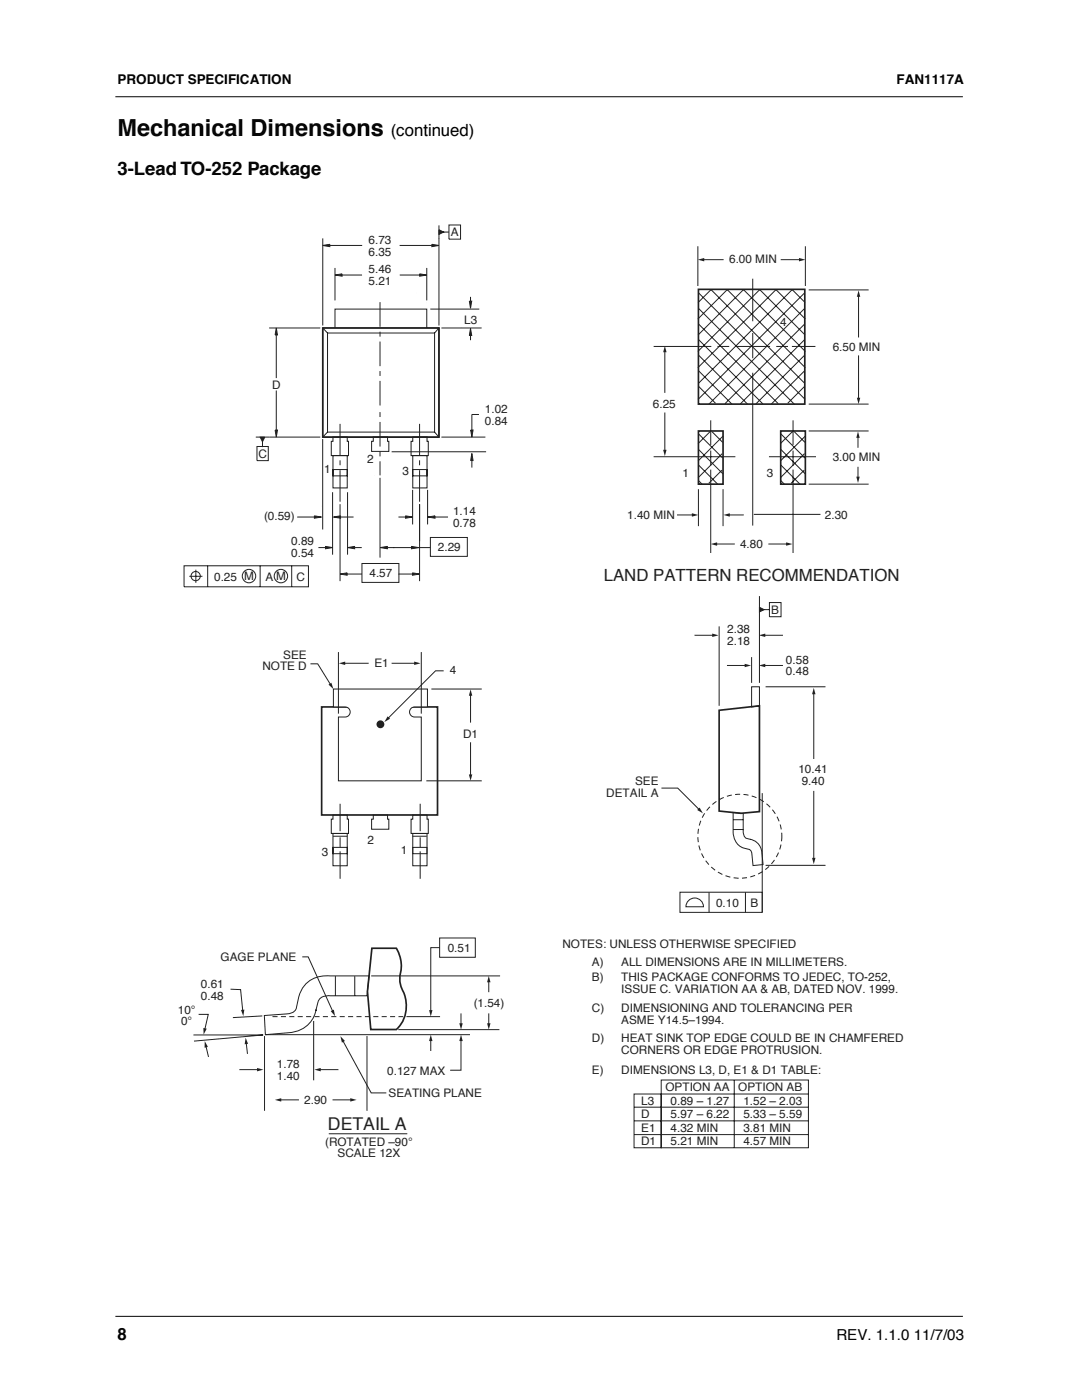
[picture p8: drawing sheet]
<svg xmlns="http://www.w3.org/2000/svg" width="216mm" height="279mm" viewBox="0 0 216 279" stroke-linecap="round" stroke-linejoin="round" font-family="sans-serif">
<path d="M23.1 19.3h168.9M23.1 262.7h168.9" fill="none" stroke="#000" stroke-width=".2"/>
<g fill="#fff">
<path d="M11.4 51.2h8.4v168.9h-8.4z"/>
<path d="M35.4 44.7h145.1v187h-145.1z"/>
</g>
<g fill="none" stroke="#231f20" stroke-width=".2">
<path d="M66.8 53.5v6.5M68.3 54.9h3.9M79.8 54.9h3.9M85.2 53.5v6.5M75.8 60.3v4.9M75.8 66.2v1M75.8 68.2v4.9M75.8 74.1v.9M75.8 76v4.9M75.8 82.2v1M75.8 84.2v4.9M75.8 90.1v1"/>
<path d="M75.8 92.1v2.8"/>
</g>
<path d="M66.8 54.9l1.5-.2v.4z" fill="#231f20"/>
<path d="M66.8 54.9l1.5-.2v.4z" fill="none" stroke="#231f20" stroke-width=".2"/>
<path d="M83.7 54.7l1.5 .2-1.5 .2z" fill="#231f20"/>
<path d="M64.4 47.6v17.4M65.8 49h6.5M79.7 49h6.5M83.7 54.7l1.5 .2-1.5 .2zM85.2 54.9h.1M87.6 47.6v17.4M66.8 60.4h.1M85.2 60.4h.1" fill="none" stroke="#231f20" stroke-width=".2"/>
<path d="M64.4 49l1.4-.2v.4z" fill="#231f20"/>
<path d="M64.4 49l1.4-.2v.4z" fill="none" stroke="#231f20" stroke-width=".2"/>
<path d="M86.2 48.8l1.4 .2-1.4 .2z" fill="#231f20"/>
<path d="M86.2 48.8l1.4 .2-1.4 .2zM87.6 49h.1M88.1 87.2h8.8M94.2 91.9v1.4M95.6 82.7h-1.4v3.1" fill="none" stroke="#231f20" stroke-width=".2"/>
<path d="M94.2 90.5l.2 1.4h-.5z" fill="#231f20"/>
<path d="M94.2 90.5l.2 1.4h-.5z" fill="none" stroke="#231f20" stroke-width=".2"/>
<path d="M93.9 85.8h.5l-.2 1.4z" fill="#231f20"/>
<path d="M53.7 65.5h10.2M55.1 66.9v8.6M55.1 77.9v7.9M53.7 87.2h10.2M76.2 90.5h.1M85.6 92.5h.1M87.6 87.2h.1M93.9 85.8h.5l-.2 1.4zM94.2 87.2h.1" fill="none" stroke="#231f20" stroke-width=".2"/>
<g fill="#231f20">
<path d="M55.1 65.5l.3 1.4h-.5z"/>
<path d="M54.9 85.8h.5l-.3 1.4z"/>
</g>
<g fill="none" stroke="#231f20" stroke-width=".2">
<path d="M55.1 65.4l.3 1.5h-.5zM64.4 65.5h.1M54.9 85.8h.5l-.3 1.4zM55.1 87.2h.1M64.4 87.2h.1M66 94.8h.1M67.9 84.6v6.3M67.9 91.9v.9M67.9 93.8v6.3M69.7 94.8h.1M83.7 84.6v6.3M83.7 91.9v.9"/>
<path d="M83.7 93.8v6.3M63.5 109.3h1.4M64.1 101h.1M70.8 109.3h1.4"/>
</g>
<path d="M69.4 109.3l1.4-.3v.5z" fill="#231f20"/>
<path d="M69.4 109.3l1.4-.3v.5z" fill="none" stroke="#231f20" stroke-width=".2"/>
<path d="M64.9 109l1.5 .3-1.5 .2z" fill="#231f20"/>
<path d="M66.4 97.7h.1M69.4 97.7h.1M75.8 95.4v15.9M64.9 109l1.5 .3-1.5 .2zM66.4 109.3h.1M77.3 109.3h1.4M83.7 100.6v7.4" fill="none" stroke="#231f20" stroke-width=".2"/>
<path d="M75.9 109.3l1.4-.3v.5z" fill="#231f20"/>
<path d="M75.9 109.3l1.4-.3v.5zM78.4 109.3h3.7M82.2 109.3h3.7" fill="none" stroke="#231f20" stroke-width=".2"/>
<path d="M82.1 109l1.4 .3-1.4 .2z" fill="#231f20"/>
<path d="M74.7 94.9h.1M67.9 100.6v15.4M69.3 114.6h2.9M79.5 114.6h2.8M82.1 109l1.4 .3-1.4 .2zM83.7 100.1h.1M83.7 106.6h.1M83.7 100.6v15.4" fill="none" stroke="#231f20" stroke-width=".2"/>
<path d="M67.9 114.6l1.4-.3v.5z" fill="#231f20"/>
<path d="M67.9 114.6l1.4-.3v.5z" fill="none" stroke="#231f20" stroke-width=".2"/>
<path d="M82.3 114.3l1.4 .3-1.4 .2z" fill="#231f20"/>
<path d="M83.2 58.5h.1M51 87.2h2.7M52.4 87.2v2M37.8 115h2.6M39.1 113.7v2.6M67.9 100.1h.1M82.3 114.3l1.4 .3-1.4 .2zM83.7 100.1h.1M83.7 114.6h.1" fill="none" stroke="#231f20" stroke-width=".2"/>
<path d="M51.9 87.2h.9l-.4 1z" fill="#231f20"/>
<path d="M87.6 45v2.7M51.9 87.2h.9l-.4 1z" fill="none" stroke="#231f20" stroke-width=".2"/>
<path d="M87.6 45.9l.9 .4-.9 .5z" fill="#231f20"/>
<path d="M87.6 45.9l.9 .4-.9 .5zM87.6 46.3h2M93.9 59.2v1M66.8 65.5v-3.8h18.4v3.8M85.9 61.7h9.7M88.1 65.5h8M93.9 67v.9" fill="none" stroke="#231f20" stroke-width=".2"/>
<path d="M93.7 60.1h.4l-.2 1.4z" fill="#231f20"/>
<path d="M93.7 60.1h.4l-.2 1.4z" fill="none" stroke="#231f20" stroke-width=".2"/>
<path d="M93.9 65.5l.2 1.5h-.4z" fill="#231f20"/>
<g fill="none" stroke="#231f20" stroke-width=".2">
<path d="M64.4 65.5h23.2v21.7h-23.2v-21.7l1 1M65.4 66.5h21.3v19.7h-21.3zM87.6 65.5h.1M87.6 65.5l-.9 1M92 65.5h.1M93.9 65.5l.2 1.5h-.4zM64.4 87.6v18.1M65.4 86.2l-1 1M66.4 87.2h2.9v.9h.2v2.8h-3.4v-2.8h.3zM66.4 90.9h2.9v6.5h-2.9zM66.4 93.7h2.9v1.3h-2.9zM74.5 87.2h2.8v.9h.3v2h-3.5v-2h.4z"/>
<path d="M78.1 90.2h18.9M82.4 87.2h2.8v.9h.3v2.8h-3.5v-2.8h.4zM82.4 90.9h2.8v6.5h-2.8zM82.4 93.7h2.8v1.3h-2.8zM86.7 86.2l.9 1M59.3 103.2h3.4M66.4 162.6h2.9v.9h.2v2.8h-3.4v-2.8h.3zM66.4 166.3h2.9v6.5h-2.9zM66.4 169.1h2.9v1.3h-2.9zM74.5 162.6h2.8v.9h.3v2h-3.5v-2h.4zM82.4 162.6h2.8v.9h.3v2.8h-3.5v-2.8h.4zM82.4 166.3h2.8v6.5h-2.8z"/>
<path d="M82.4 169.1h2.8v1.3h-2.8z"/>
</g>
<path d="M62.7 102.9l1.4 .3-1.4 .2z" fill="#231f20"/>
<path d="M62.7 102.9l1.4 .3-1.4 .2zM68 103.2h2.5" fill="none" stroke="#231f20" stroke-width=".2"/>
<path d="M66.5 103.2l1.5-.3v.5z" fill="#231f20"/>
<path d="M66.5 103.2l1.5-.3v.5zM79.5 103.2h1.4" fill="none" stroke="#231f20" stroke-width=".2"/>
<path d="M80.9 102.9l1.4 .3-1.4 .2z" fill="#231f20"/>
<path d="M80.9 102.9l1.4 .3-1.4 .2zM86.8 103.2h2.6" fill="none" stroke="#231f20" stroke-width=".2"/>
<path d="M85.4 103.2l1.4-.3v.5z" fill="#231f20"/>
<path d="M89.6 44.9h2.3v2.8h-2.3zM51.3 89.1h2.2v2.8h-2.2zM66.4 98.2v12.5M69.4 98.2v12.5M82.3 97.8v6.9M85.3 97.8v6.9M72.2 112.5h7.4v3.7h-7.4zM85.4 103.2l1.4-.3v.5zM85.9 107.3h7.4v3.7h-7.4z" fill="none" stroke="#231f20" stroke-width=".2"/>
<path d="M151.5 121.2l1 .5-1 .4z" fill="#231f20"/>
<g fill="none" stroke="#231f20" stroke-width=".2">
<path d="M139.3 49.1v8M139.4 58.4l21.2 21.3M141.8 57.7l18.8 18.8M141.9 57.7l-2.6 2.7M145.1 57.7l15.6 15.7M145.2 57.7l-5.9 6M148.3 57.7l12.4 12.4M148.4 57.7l-9.1 9.2M150.2 55.6v8.5M151.5 57.7l9.1 9.2M151.7 57.7l-12.4 12.4M154.8 57.7l5.9 6"/>
<path d="M154.9 57.7l-15.6 15.7M158 57.7l2.6 2.7M158.1 57.7l-18.7 18.8M160.6 58.4l-21.3 21.3M160.7 49.1v8M161.4 57.9h11.9M130.4 69.1h11.5M139.4 77.1l3.4 3.4M139.4 74l6.7 6.7M139.4 70.9l9.8 9.8M139.4 67.7l12.8 12.9M139.4 64.6l15.9 16"/>
<path d="M139.4 61.5l19.2 19.3M143.2 69.1h2.3M146.8 69.1h3.4M150.2 66.5v5M150.2 74.4v30.5M150.3 69.1h3.4M154.9 69.1h2.3M158 69.1h4.7M160.6 77.1l-3.4 3.4M160.6 74l-6.7 6.7M160.6 70.9l-9.9 9.8M160.6 67.7l-12.9 12.9"/>
<path d="M160.6 64.6l-16 16M160.6 61.5l-19.2 19.3M130.4 91.1h16.3M132.7 82.3v7.7M139.4 95.9l.8 .8M139.4 92.8l3.9 3.9M139.4 89.7l4.9 4.9M139.4 86.6l4.8 4.8M139.4 97.6v7.4M141.8 83.9v4.9M141.8 89.9v3M141.8 93.7v16.7"/>
<path d="M141.9 85.9l-2.6 2.6M142 86.1l2.2 2.2M144.1 93.8l-2.7 2.7M144.1 90.5l-4.8 4.8M144.3 97.6v7.4M144.3 87l-5 5M153.4 91.1h9.4M155.8 95.9l.8 .8M155.8 92.8l3.9 3.9M155.8 89.7l4.9 4.9M155.8 86.6l4.8 4.8M158.2 83.9v4.9"/>
<path d="M158.2 89.9v3M158.2 93.7v16.7M158.4 85.9l-2.7 2.6M158.5 86.1l2.1 2.2M160.5 93.8l-2.6 2.7M160.5 90.5l-4.8 4.8M160.7 87l-5 5M161.4 80.6h11.9M161.4 86h11.9M161.4 96.6h11.9M36.7 112.9h24.9v4.2h-24.9zM41.4 112.9v4.2"/>
<path d="M51.9 112.9v4.2M58.2 112.9v4.2M150.4 102.7h13.3M151.5 119v17.3M86.1 137.5h10M143.5 125v15.9M150 131.1v5.2M151.5 121.2l1 .5-1 .4zM151.5 121.7h2M152.8 137.1h11.9M153.5 120.2h2.3v2.9h-2.3zM85.1 155.8h11"/>
<path d="M152.1 158.3v23.8M137.4 179.7a1.75 1.75 0 0 1 1.9-.3 1.75 1.75 0 0 1 1.1 1.6h-3.5v-.5zM152.8 172.7h11.9"/>
<circle cx="39" cy="115" r=".92"/>
<circle cx="49.7" cy="115" r="1.34"/>
<circle cx="56.1" cy="115" r="1.34"/>
</g>
<path d="M139.4 57.7h21.2v22.9h-21.2zM64.4 65.5h23.2v21.7h-23.2zM139.4 86h4.9v10.6h-4.9zM155.8 86h4.9v10.6h-4.9z" fill="none" stroke="#231f20" stroke-width=".34"/>
<path d="M132.3 89.8h.7l-.3 1.2z" fill="#231f20"/>
<path d="M132.7 70.1v8.3" fill="none" stroke="#231f20" stroke-width=".2"/>
<path d="M132.7 69l.3 1.3h-.7z" fill="#231f20"/>
<path d="M162.4 157.8v13.6" fill="none" stroke="#231f20" stroke-width=".2"/>
<path d="M162 171.2h.7l-.3 1.3z" fill="#231f20"/>
<path d="M162.4 138.3v13.2" fill="none" stroke="#231f20" stroke-width=".2"/>
<path d="M162.4 137.3l.3 1.3h-.7z" fill="#231f20"/>
<path d="M93.9 148.1v6.7" fill="none" stroke="#231f20" stroke-width=".2"/>
<path d="M93.6 154.6h.6l-.3 1.2z" fill="#231f20"/>
<path d="M93.9 138.6v5.6" fill="none" stroke="#231f20" stroke-width=".2"/>
<path d="M93.9 137.6l.3 1.3h-.6z" fill="#231f20"/>
<path d="M171.3 70.9v8.7" fill="none" stroke="#231f20" stroke-width=".2"/>
<path d="M171 79.4h.7l-.4 1.2z" fill="#231f20"/>
<path d="M171.3 59v8.3" fill="none" stroke="#231f20" stroke-width=".2"/>
<path d="M171.3 58l.4 1.2h-.7z" fill="#231f20"/>
<path d="M171.2 93.2v2.2" fill="none" stroke="#231f20" stroke-width=".2"/>
<path d="M170.9 95.1h.6l-.3 1.3z" fill="#231f20"/>
<path d="M171.2 87.2v2.2" fill="none" stroke="#231f20" stroke-width=".2"/>
<path d="M171.2 86.1l.3 1.3h-.6z" fill="#231f20"/>
<path d="M97.5 202.2v2.2" fill="none" stroke="#231f20" stroke-width=".2"/>
<path d="M97.2 204.2h.7l-.4 1.3z" fill="#231f20"/>
<path d="M97.5 195.8v2.2" fill="none" stroke="#231f20" stroke-width=".2"/>
<path d="M97.5 194.8l.4 1.2h-.7z" fill="#231f20"/>
<path d="M92 202.2v2.2" fill="none" stroke="#231f20" stroke-width=".2"/>
<path d="M91.6 204.2h.7l-.3 1.3z" fill="#231f20"/>
<path d="M60.3 191h1.2l4.9 10.9" fill="none" stroke="#231f20" stroke-width=".2"/>
<path d="M66 201.8l.6-.3 .3 1.3z" fill="#231f20"/>
<path d="M46 197.4l2 .1 .4 4.3" fill="none" stroke="#231f20" stroke-width=".2"/>
<path d="M48.1 201.6l.7-.1-.3 1.3z" fill="#231f20"/>
<path d="M92 207.5v6.1h-2.2" fill="none" stroke="#231f20" stroke-width=".2"/>
<path d="M92 206.5l.3 1.3h-.7z" fill="#231f20"/>
<path d="M87.7 189.1h-1.7v12.7" fill="none" stroke="#231f20" stroke-width=".2"/>
<path d="M85.6 201.6h.7l-.3 1.3z" fill="#231f20"/>
<path d="M86 207.5v2.2" fill="none" stroke="#231f20" stroke-width=".2"/>
<path d="M86 206.5l.3 1.3h-.7z" fill="#231f20"/>
<path d="M49.1 208.1l.3 2.2" fill="none" stroke="#231f20" stroke-width=".2"/>
<path d="M49 207.1l.5 1.2-.7 .1z" fill="#231f20"/>
<path d="M41.1 208.8l.5 2.1" fill="none" stroke="#231f20" stroke-width=".2"/>
<path d="M40.9 207.8l.6 1.1-.7 .2z" fill="#231f20"/>
<path d="M39.6 202.4h2l-.7 3.1" fill="none" stroke="#231f20" stroke-width=".2"/>
<path d="M40.6 205.2l.6 .1-.6 1.2z" fill="#231f20"/>
<path d="M68.4 207.7l5.7 10.4h3" fill="none" stroke="#231f20" stroke-width=".2"/>
<path d="M67.9 206.8l.9 1-.6 .3z" fill="#231f20"/>
<path d="M140.3 51.8h4.1" fill="none" stroke="#231f20" stroke-width=".2"/>
<path d="M139.3 51.8l1.2-.3v.7z" fill="#231f20"/>
<path d="M155.8 51.8h3.9" fill="none" stroke="#231f20" stroke-width=".2"/>
<path d="M159.4 51.5l1.3 .3-1.3 .4z" fill="#231f20"/>
<path d="M145.4 102.8h3" fill="none" stroke="#231f20" stroke-width=".2"/>
<path d="M144.4 102.8l1.2-.4v.7z" fill="#231f20"/>
<path d="M135.1 102.8h3.2" fill="none" stroke="#231f20" stroke-width=".2"/>
<path d="M138.1 102.4l1.2 .4-1.2 .3z" fill="#231f20"/>
<path d="M61.9 132.5h1.5l2.6 4.1" fill="none" stroke="#231f20" stroke-width=".2"/>
<path d="M65.5 136.6l.6-.3 .4 1.2z" fill="#231f20"/>
<path d="M68.6 132.4h5" fill="none" stroke="#231f20" stroke-width=".2"/>
<path d="M67.6 132.4l1.3-.4v.7z" fill="#231f20"/>
<path d="M78.1 132.4h4.8" fill="none" stroke="#231f20" stroke-width=".2"/>
<path d="M82.6 132l1.3 .4-1.3 .3z" fill="#231f20"/>
<path d="M142.9 108.6h3.7" fill="none" stroke="#231f20" stroke-width=".2"/>
<path d="M141.8 108.6l1.3-.4v.7z" fill="#231f20"/>
<path d="M153.3 108.6h3.8" fill="none" stroke="#231f20" stroke-width=".2"/>
<path d="M156.9 108.2l1.2 .4-1.2 .3z" fill="#231f20"/>
<path d="M55.9 219.5h3.8" fill="none" stroke="#231f20" stroke-width=".2"/>
<path d="M54.9 219.5l1.2-.3v.6z" fill="#231f20"/>
<path d="M66.4 219.5h3.7" fill="none" stroke="#231f20" stroke-width=".2"/>
<path d="M69.9 219.2l1.3 .3-1.3 .3z" fill="#231f20"/>
<path d="M63.8 213.5h3.7" fill="none" stroke="#231f20" stroke-width=".2"/>
<path d="M62.7 213.5l1.3-.4v.7z" fill="#231f20"/>
<path d="M47.8 213.5h3.7" fill="none" stroke="#231f20" stroke-width=".2"/>
<path d="M51.3 213.1l1.3 .4-1.3 .3z" fill="#231f20"/>
<path d="M152.5 126.8h3.7" fill="none" stroke="#231f20" stroke-width=".2"/>
<path d="M151.4 126.8l1.3-.4v.7z" fill="#231f20"/>
<path d="M138.6 126.8h3.7" fill="none" stroke="#231f20" stroke-width=".2"/>
<path d="M142.1 126.4l1.3 .4-1.3 .3z" fill="#231f20"/>
<path d="M132 157.3h3.2l4.3 4.3" fill="none" stroke="#231f20" stroke-width=".2"/>
<path d="M139.6 161.2l.7 1.1-1.2-.6z" fill="#231f20"/>
<path d="M152.5 132.8h3.7" fill="none" stroke="#231f20" stroke-width=".2"/>
<path d="M151.4 132.8l1.3-.3v.7z" fill="#231f20"/>
<path d="M145.1 132.8h3.7" fill="none" stroke="#231f20" stroke-width=".2"/>
<path d="M148.6 132.5l1.3 .3-1.3 .4z" fill="#231f20"/>
<path d="M64.2 141.1h23.1v21.5h-23.1z" fill="none" stroke="#231f20" stroke-width=".34"/>
<path d="M66.5 137.5h18.8v3.6h-2.6a1.01 1.01 0 0 0-1 1 1.01 1.01 0 0 0 1 1h1.4v12.7h-16.6v-12.7h1.4a1.01 1.01 0 0 0 1-1 1.01 1.01 0 0 0-1-1h-2.4z" fill="#fff" stroke="#231f20" stroke-width=".2"/>
<path d="M67.5 130.1v12.3M84.1 130.1v12.3M67.9 160.4v5.5M67.9 167.1v2M67.9 169.9v5.5M83.8 160.4v5.5M83.8 167.1v2M83.8 169.9v5.5" fill="none" stroke="#231f20" stroke-width=".2"/>
<circle cx="75.9" cy="144.5" r=".78" fill="#231f20"/>
<path d="M88.5 133.9h-1.6l-9.5 9.5" fill="none" stroke="#231f20" stroke-width=".2"/>
<path d="M77.3 143l.5 .4-1.1 .7z" fill="#231f20"/>
<g fill="none" stroke="#231f20" stroke-width=".2">
<path d="M150 137.1h1.5v3.8l-1.5 .2zM66.4 166.9h2.9M82.3 166.9h2.9M135.7 178.1h16.4v4h-16.4zM141.5 178.1v4M146.3 162.1l2 .3v3.4a1.42 1.42 0 0 0 1.5 1.7h-.1a2.82 2.82 0 0 1 2.3 2.8l.3 2.2-2 .2-.2-2a.98 .98 0 0 0-.7-1.2 3.3 3.3 0 0 1-3.1-3.4zM146.3 163.6h2M146.3 165.5h2M148.7 178.1v4M66.9 194.9v3.8M70.8 194.9v3.8M74.1 194.8h25.7"/>
<path d="M87.7 187.2h7.1v3.8h-7.1zM38.6 206.5h13.9l-13.8 1.3M52.3 202.8l-5.8 .3M52.7 202.7l4.3-.3a1.9 1.9 0 0 0 2.1-1.3h.1a6.9 6.9 0 0 1 3.1-5.7 6.5 6.5 0 0 1 3.5-.6h7.9l-.5 3.9h-4.2a14.9 14.9 0 0 0-4.8 .3 3.5 3.5 0 0 0-1.1 2.5l-.1 .2 .1-.2a5.6 5.6 0 0 1-5.6 4.6l-4.5 .4zM52.8 206.8v14.9M53 206.5h40.8M62.6 203.8v11.8M73.2 206.8v14.9M79.5 205.5h20.1M81.1 202.9h6.7M126.5 218.3h5.4v10.8h-5.4zM131.9 215.5h29.4v13.6h-29.4z"/>
<path d="M131.9 218.3h29.4M146.5 215.5v13.6M65.6 226.3h15.7M126.6 221h34.7M126.6 223.7h34.7M126.6 226.4h34.7"/>
</g>
<path d="M143.5 141.8l8-.9v21.1l-3.6 .3-4.4-.4zM74.2 189.2h4.9a7.1 7.1 0 0 1 .7 5.6 8 8 0 0 0 1 4 6.6 6.6 0 0 1-1.7 6.7h-5.1l-.7-7.7z" fill="none" stroke="#231f20" stroke-width=".34"/>
<g fill="none" stroke="#231f20" stroke-width=".2" stroke-dasharray="1 .7" stroke-linecap="butt">
<path d="M54.4 202.9h26"/>
<circle cx="147.6" cy="166.9" r="8.4"/>
</g>
<text font-size="4.7" x="23.5" y="27.2">Mechanical Dimensions</text>
<text font-size="3.7" x="23.5" y="34.9">3-Lead TO-252 Package</text>
<text font-size="3.5" fill="#231f20" x="65.4" y="225.5">DETAIL A</text>
<g font-size="3.4">
<text x="78" y="27.2">(continued)</text>
<text x="23.5" y="267.5">8</text>
</g>
<text font-size="3.4" fill="#231f20" x="120.5" y="116">LAND PATTERN RECOMMENDATION</text>
<text font-size="3" x="166.9" y="267.5">REV. 1.1.0 11/7/03</text>
<g font-size="2.7">
<text x="23.5" y="16.8">PRODUCT SPECIFICATION</text>
<text x="178.9" y="16.8">FAN1117A</text>
</g>
<g font-size="2.3" fill="#231f20">
<text x="90" y="47.2">A</text>
<text x="73.5" y="48.8">6.73</text>
<text x="73.5" y="51.1">6.35</text>
<text x="145.5" y="52.4">6.00 MIN</text>
<text x="73.5" y="54.6">5.46</text>
<text x="73.5" y="56.9">5.21</text>
<text x="92.6" y="64.6">L3</text>
<text x="155.7" y="65.1">4</text>
<text x="166.2" y="70.1">6.50 MIN</text>
<text x="54.3" y="77.6">D</text>
<text x="96.8" y="82.4">1.02</text>
<text x="130.3" y="81.4">6.25</text>
<text x="96.8" y="84.7">0.84</text>
<text x="51.6" y="91.4">C</text>
<text x="64.7" y="94.4">1</text>
<text x="73.2" y="92.4">2</text>
<text x="80.3" y="94.8">3</text>
<text x="136.2" y="95.3">1</text>
<text x="153" y="95.3">3</text>
<text x="166.2" y="92.1">3.00 MIN</text>
<text x="52.7" y="103.8">(0.59)</text>
<text x="90.4" y="102.8">1.14</text>
<text x="90.4" y="105.2">0.78</text>
<text x="125.2" y="103.6">1.40 MIN</text>
<text x="164.6" y="103.5">2.30</text>
<text x="58.1" y="108.9">0.89</text>
<text x="58.1" y="111.2">0.54</text>
<text x="87.4" y="110">2.29</text>
<text x="147.7" y="109.4">4.80</text>
<text x="42.7" y="115.9">0.25 M</text>
<text x="53" y="115.9">A M</text>
<text x="59.2" y="115.9">C</text>
<text x="73.7" y="115.2">4.57</text>
<text x="153.9" y="122.5">B</text>
<text x="56.5" y="131.4">SEE</text>
<text x="145.1" y="126.4">2.38</text>
<text x="145.1" y="128.7">2.18</text>
<text x="52.4" y="133.8">NOTE D</text>
<text x="74.7" y="133">E1</text>
<text x="89.8" y="134.5">4</text>
<text x="156.8" y="132.4">0.58</text>
<text x="156.8" y="134.8">0.48</text>
<text x="92.4" y="147.3">D1</text>
<text x="159.3" y="154.3">10.41</text>
<text x="121" y="159">DETAIL A</text>
<text x="126.7" y="156.7">SEE</text>
<text x="160" y="156.7">9.40</text>
<text x="64.2" y="170.9">3</text>
<text x="73.4" y="168.4">2</text>
<text x="79.9" y="170.4">1</text>
<text x="142.9" y="181">0.10</text>
<text x="149.7" y="181">B</text>
<text x="44" y="191.7">GAGE PLANE</text>
<text x="89.3" y="190">0.51</text>
<text x="112.2" y="189.2">NOTES: UNLESS OTHERWISE SPECIFIED</text>
<text x="40.1" y="197.2">0.61</text>
<text x="118.1" y="192.8">A)</text>
<text x="118.1" y="195.8">B)</text>
<text x="124" y="192.8">ALL DIMENSIONS ARE IN MILLIMETERS.</text>
<text x="124" y="195.8">THIS PACKAGE CONFORMS TO JEDEC, TO-252,</text>
<text x="35.5" y="202.3">10°</text>
<text x="40.1" y="199.5">0.48</text>
<text x="94.5" y="200.9">(1.54)</text>
<text x="118.1" y="202">C)</text>
<text x="124" y="198.1">ISSUE C. VARIATION AA &amp; AB, DATED NOV. 1999.</text>
<text x="124" y="202">DIMENSIONING AND TOLERANCING PER</text>
<text x="36.1" y="204.6">0°</text>
<text x="118.1" y="208">D)</text>
<text x="124" y="208">HEAT SINK TOP EDGE COULD BE IN CHAMFERED</text>
<text x="124" y="204.3">ASME Y14.5–1994.</text>
<text x="55.2" y="213.2">1.78</text>
<text x="55.2" y="215.5">1.40</text>
<text x="77.3" y="214.6">0.127 MAX</text>
<text x="118.1" y="214.4">E)</text>
<text x="124" y="210.3">CORNERS OR EDGE PROTRUSION.</text>
<text x="124" y="214.4">DIMENSIONS L3, D, E1 &amp; D1 TABLE:</text>
<text x="60.7" y="220.3">2.90</text>
<text x="77.5" y="219">SEATING PLANE</text>
<text x="127.9" y="220.6">L3</text>
<text x="132.8" y="217.8">OPTION AA</text>
<text x="133.8" y="220.6">0.89 – 1.27</text>
<text x="147.3" y="217.8">OPTION AB</text>
<text x="148.3" y="220.6">1.52 – 2.03</text>
<text x="127.9" y="223.2">D</text>
<text x="127.9" y="225.9">E1</text>
<text x="133.8" y="225.9">4.32 MIN</text>
<text x="133.8" y="223.2">5.97 – 6.22</text>
<text x="148.3" y="225.9">3.81 MIN</text>
<text x="148.3" y="223.2">5.33 – 5.59</text>
<text x="64.9" y="228.6">(ROTATED –90°</text>
<text x="67.4" y="231">SCALE 12X</text>
<text x="127.9" y="228.6">D1</text>
<text x="133.8" y="228.6">5.21 MIN</text>
<text x="148.3" y="228.6">4.57 MIN</text>
</g>
</svg>
